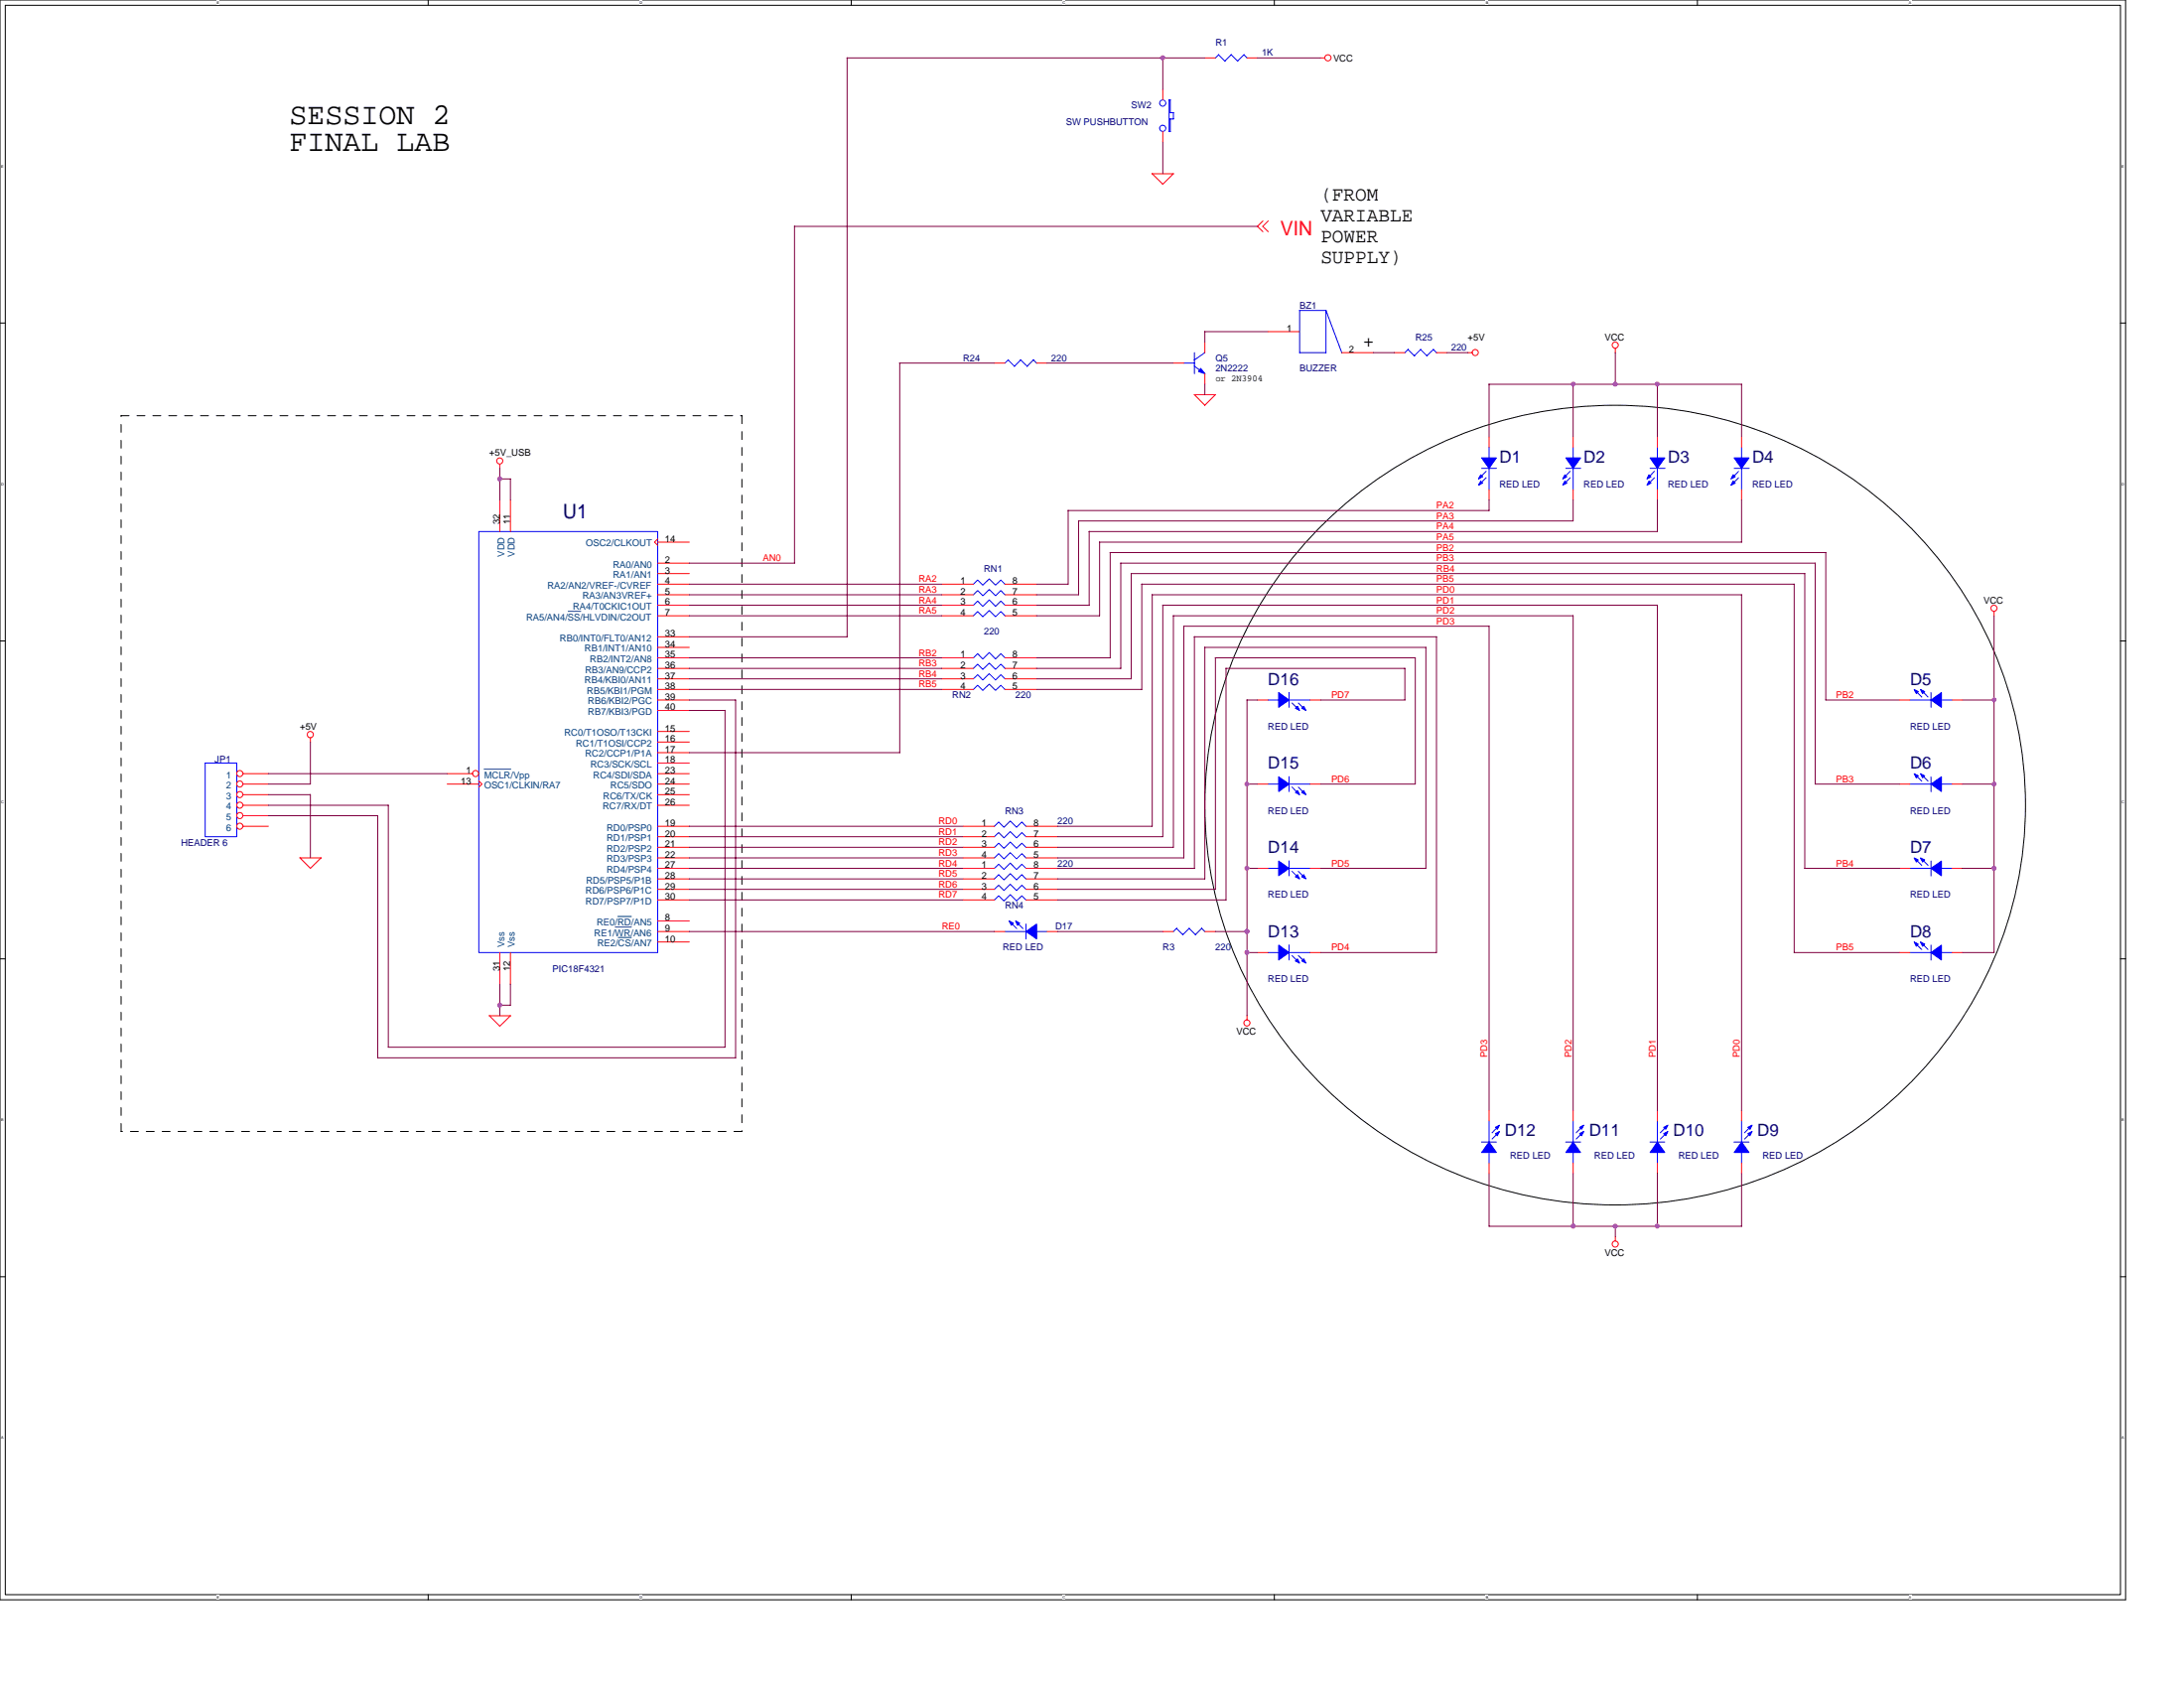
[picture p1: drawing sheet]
<svg xmlns="http://www.w3.org/2000/svg" width="279mm" height="216mm" viewBox="0 0 279 216" stroke-linecap="round" stroke-linejoin="round" font-family="sans-serif">
<path d="M0 0h271.9v204.6h-271.9zM.7 .7h270.6v203.3h-270.6z" fill="none" stroke="#000" stroke-width=".13"/>
<g fill="#fff">
<path d="M27.7 .1h.3v.5h-.3z"/>
<path d="M27.7 204h.3v.6h-.3z"/>
</g>
<path d="M54.8 0v.7M54.8 204v.6" fill="none" stroke="#000" stroke-width=".13"/>
<g fill="#fff">
<path d="M81.8 .1h.4v.5h-.4z"/>
<path d="M81.8 204h.4v.6h-.4z"/>
</g>
<path d="M108.9 0v.7M108.9 204v.6" fill="none" stroke="#000" stroke-width=".13"/>
<g fill="#fff">
<path d="M136 .1h.3v.5h-.3z"/>
<path d="M136 204h.3v.6h-.3z"/>
</g>
<path d="M163 0v.7M163 204v.6" fill="none" stroke="#000" stroke-width=".13"/>
<g fill="#fff">
<path d="M190.1 .1h.3v.5h-.3z"/>
<path d="M190.1 204h.3v.6h-.3z"/>
</g>
<path d="M217.1 0v.7M217.1 204v.6" fill="none" stroke="#000" stroke-width=".13"/>
<g fill="#fff">
<path d="M244.2 .1h.3v.5h-.3z"/>
<path d="M244.2 204h.3v.6h-.3z"/>
<path d="M.2 21h.3v.5h-.3z"/>
<path d="M271.4 21h.4v.5h-.4z"/>
<path d="M.2 61.6h.3v.6h-.3z"/>
<path d="M271.4 61.6h.4v.6h-.4z"/>
</g>
<path d="M0 41.3h.7M271.3 41.3h.6" fill="none" stroke="#000" stroke-width=".13"/>
<g fill="#fff">
<path d="M.2 102.3h.3v.5h-.3z"/>
<path d="M271.4 102.3h.4v.5h-.4z"/>
</g>
<path d="M0 82h.7M271.3 82h.6" fill="none" stroke="#000" stroke-width=".13"/>
<g fill="#fff">
<path d="M.2 143h.3v.5h-.3z"/>
<path d="M271.4 143h.4v.5h-.4z"/>
</g>
<path d="M0 122.6h.7M271.3 122.6h.6" fill="none" stroke="#000" stroke-width=".13"/>
<g fill="#fff">
<path d="M.2 183.6h.3v.5h-.3z"/>
<path d="M271.4 183.6h.4v.5h-.4z"/>
</g>
<path d="M169.5 66.8a53.4 53.4 0 0 1 78.7 4.9 50.3 50.3 0 0 1-9.5 71.8 53.4 53.4 0 0 1-73.6-9.3 50.2 50.2 0 0 1 4.4-67.4zM0 163.3h.7M271.3 163.3h.6" fill="none" stroke="#000" stroke-width=".13"/>
<path d="M15.5 53.2h79.4M94.9 53.2v91.5M15.5 144.7v-91.5M94.9 144.7h-79.4" fill="none" stroke="#000" stroke-width=".13" stroke-dasharray="1 1 1 1 1 1 1 1"/>
<g fill="none" stroke="#f00" stroke-width=".13">
<path d="M148.8 11.5v1.3M148.8 16.8v1.4M154.1 7.4h1.4M159.5 7.4h1.4M168.9 7.4h.6M147.4 22.2l1.4 1.4M147.4 22.2h2.7M150.1 22.2l-1.4 1.4M161.6 28.3l-.7 .7 .7 .6M162.2 28.3l-.7 .7 .7 .6M63.9 59.4v.5M127.2 46.4h1.4"/>
<path d="M132.6 46.4h1.3M150.1 46.4h1.3M152.8 50.5l1.3 1.3M152.8 50.5h2.7M154.1 43.8v1.3M154.1 47.8v1.3M155.5 50.5l-1.4 1.4M162.2 42.4h4.1M171.6 45.1h4.1M178.4 45.1h1.3M183.8 45.1h1.3M187.8 45.1h.5"/>
<path d="M190.5 55.9v1.3M201.3 55.9v1.3M206.7 44.6v.5M212 55.9v1.3M222.8 55.9v1.3M63.9 63.9v4.1M65.3 63.9v4.1M84.1 68.9l-.4 .4 .4 .4M84.1 72h4.1M84.1 73.4h4.1M84.1 74.7h4.1M84.1 76.1h4.1"/>
<path d="M84.1 77.4h4.1M84.1 78.8h4.1M84.1 69.3h4.1M120.5 74.7h4M120.5 76.1h4M120.5 77.4h4M120.5 78.8h4M128.6 74.7h4M128.6 76.1h4M128.6 77.4h4M128.6 78.8h4M190.5 62.6v1.3"/>
<path d="M201.3 62.6v1.3M212 62.6v1.3M222.8 62.6v1.3M255.1 78.2v.6M31.1 99h3.2M39.7 94.4v.5M57.2 99h3.3M61.3 99.9l.4 .4-.4 .4M84.1 84.1h4.1M84.1 85.5h4.1M84.1 86.8h4.1M84.1 88.2h4.1"/>
<path d="M84.1 89.5h4.1M84.1 99h4.1M84.1 81.4h4.1M84.1 82.8h4.1M84.1 90.9h4.1M84.1 97.6h4.1M84.1 96.3h4.1M84.1 94.9h4.1M84.1 93.6h4.1M120.5 84.1h4M120.5 85.5h4M120.5 86.8h4"/>
<path d="M120.5 88.2h4M128.6 84.1h4M128.6 85.5h4M128.6 86.8h4M128.6 88.2h4M160.9 89.5h1.3M167.6 89.5h1.4M243 89.5h1.3M249.7 89.5h1.4M31.1 100.3h3.2M31.1 105.7h3.2M31.1 103h3.2"/>
<path d="M31.1 101.6h3.2M31.1 104.3h3.2M38.4 109.7l1.3 1.4M38.4 109.7h2.7M41.1 109.7l-1.4 1.4M57.2 100.3h4.1M84.1 109.7h4.1M84.1 117.8h4.1M84.1 119.1h4.1M84.1 100.3h4.1M84.1 105.7h4.1M84.1 107h4.1"/>
<path d="M84.1 108.4h4.1M84.1 111.1h4.1M84.1 112.4h4.1M84.1 113.7h4.1M84.1 115.1h4.1M84.1 103h4.1M84.1 101.6h4.1M123.2 109.7h4M123.2 105.7h4M123.2 107h4M123.2 108.4h4M123.2 111.1h4"/>
<path d="M123.2 112.4h4M123.2 113.7h4M123.2 115.1h4M127.2 119.1h1.4M131.3 109.7h4M131.3 105.7h4M131.3 107h4M131.3 108.4h4M131.3 111.1h4M131.3 112.4h4M131.3 113.7h4M131.3 115.1h4"/>
<path d="M133.9 119.1h1.4M148.8 119.1h1.3M154.1 119.1h1.4M160.9 100.3h1.3M160.9 111.1h1.3M167.6 100.3h1.4M167.6 111.1h1.4M243 100.3h1.3M243 111.1h1.3M249.7 100.3h1.4M249.7 111.1h1.4M62.6 129.9l1.3 1.4"/>
<path d="M62.6 129.9h2.7l-1.4 1.4M63.9 121.8v4.1M65.3 121.8v4.1M84.1 120.5h4.1M159.5 129.9v.6M160.9 121.8h1.3M167.6 121.8h1.4M243 121.8h1.3M249.7 121.8h1.4M190.5 142v1.4M190.5 148.8v1.3M201.3 142v1.4"/>
<path d="M201.3 148.8v1.3M206.7 158.2v.5M212 142v1.4M212 148.8v1.3M222.8 142v1.4M222.8 148.8v1.3"/>
<circle cx="169.9" cy="7.4" r=".4"/>
<circle cx="63.9" cy="59" r=".39"/>
<circle cx="188.7" cy="45.1" r=".39"/>
<circle cx="206.6" cy="44.1" r=".39"/>
<circle cx="255.1" cy="77.8" r=".39"/>
<circle cx="30.7" cy="98.9" r=".39"/>
<circle cx="39.7" cy="94" r=".4"/>
<circle cx="60.8" cy="98.9" r=".39"/>
<circle cx="30.7" cy="101.6" r=".39"/>
<circle cx="30.7" cy="103" r=".39"/>
<circle cx="30.7" cy="104.3" r=".39"/>
<circle cx="30.7" cy="105.7" r=".39"/>
<circle cx="30.7" cy="100.3" r=".39"/>
<circle cx="159.5" cy="130.8" r=".39"/>
<circle cx="206.6" cy="159.1" r=".39"/>
</g>
<g fill="none" stroke="#00f" stroke-width=".13">
<path d="M149.5 16.8h.2M149.6 12.8v4M149.6 12.8h.1M149.7 12.8v1.6M149.7 14.4h.4M150.1 15.2h-.4v1.6M150.1 14.4v.8M155.9 7l.8 .8M155.9 7l-.4 .4M157.5 7l.8 .8M157.5 7l-.8 .8M159.1 7l.5 .4"/>
<path d="M159.2 7l-.9 .8M166.2 39.7h3.4l2.1 5.4M169.6 39.7l.1 5.4h-3.4v-5.4M129 46l.8 .9M129 46l-.4 .4M130.6 46l.8 .9M130.6 46l-.8 .8M132.2 46l.4 .5M132.2 46l-.8 .8M151.4 46.4h1.4M152.8 46.8l1.4 1M152.8 45.1v2.7"/>
<path d="M154.1 45.1l-1.3 1M180.1 44.7l.9 .8M180.1 44.7l-.4 .4M181.7 44.7l.9 .8M181.8 44.7l-.9 .8M183.4 44.7l.4 .4M183.4 44.7l-.9 .8M189.5 59.9h2M190.5 57.2v1.4M190.5 59.9v2.7M200.3 59.9h1.9M201.3 57.2v1.4"/>
<path d="M201.3 59.9v2.7M211.1 59.9h1.9M212 57.2v1.4M212 59.9v2.7M221.8 59.9h2M222.8 57.2v1.4M222.8 59.9v2.7M61.3 68h22.8v53.8h-22.8zM124.5 74.7l.6-.5 .6 .6 .9-.8 .8 .8 .6-.6 .6 .5M124.5 76.1l.6-.6 .6 .7 .9-.8 .8 .8 .6-.7 .6 .6M124.5 77.4l.6-.5 .6 .7 .9-.9 .8 .9 .6-.7 .6 .5M124.5 78.8l.6-.6 .6 .7 .9-.8 .8 .8 .6-.7 .6 .6"/>
<path d="M190.1 60.3l-.8 .8M190.1 61.1l-.8 .8M200.9 60.3l-.9 .8M200.9 61.1l-.9 .8M211.6 60.3l-.8 .8M211.6 61.1l-.8 .8M222.4 60.3l-.8 .8M222.4 61.1l-.8 .8M26.2 97.6h4.1v9.4h-4.1zM124.5 84.1l.6-.5 .6 .7 .9-.8 .8 .8 .6-.7 .6 .5M124.5 85.5l.6-.6 .6 .7 .9-.8 .8 .8 .6-.7 .6 .6M124.5 86.8l.6-.5 .6 .7 .9-.8 .8 .8 .6-.7 .6 .5"/>
<path d="M124.5 88.2l.6-.5 .6 .6 .9-.8 .8 .8 .6-.6 .6 .5M162.2 89.5h1.4M164.9 89.5h2.7M164.9 88.6v1.9M164.9 99.3v1.9M165.3 89.9l.8 .8M166.1 89.9l.8 .8M244.3 89.5h2.7M245 88.3l.9 .9M245 99.1l.9 .8M245.8 88.3l.9 .9M245.8 99.1l.9 .8"/>
<path d="M247 88.6v1.9M247 99.4v1.9M248.3 89.5h1.4M127.2 105.7l.6-.6 .6 .7 .8-.8 .8 .8 .7-.7 .6 .6M127.2 107l.6-.5 .6 .7 .8-.8 .8 .8 .7-.7 .6 .5M127.2 108.4l.6-.6 .6 .7 .8-.8 .8 .8 .7-.7 .6 .6M127.2 109.7l.6-.5 .6 .7 .8-.8 .8 .8 .7-.7 .6 .5M127.2 111.1l.6-.6 .6 .7 .8-.8 .8 .8 .7-.7 .6 .6M127.2 112.4l.6-.5 .6 .6 .8-.8 .8 .8 .7-.6 .6 .5M127.2 113.7l.6-.5 .6 .7 .8-.8 .8 .8 .7-.7 .6 .5M127.2 115.1l.6-.5 .6 .6 .8-.8 .8 .8 .7-.6 .6 .5M128.5 119.1h2.8"/>
<path d="M129.2 117.9l.9 .9M130 117.9l.9 .9M131.3 118.2v1.9M132.6 119.1h1.3M150.5 118.7l.8 .9M150.5 118.7l-.4 .4M152.1 118.7l.9 .9M152.1 118.7l-.8 .8M153.7 118.7l.5 .5M153.8 118.7l-.9 .8M162.2 100.3h1.4M162.2 111.1h1.4"/>
<path d="M164.9 110.1v1.9M164.9 100.3h2.7M164.9 111.1h2.7M165.3 111.4l.8 .9M165.3 100.7l.8 .8M166.1 111.4l.8 .9M166.1 100.7l.8 .8M244.3 100.3h2.7M244.3 111.1h2.7M245 109.9l.9 .8M245.8 109.9l.9 .8M247 110.1v1.9"/>
<path d="M248.3 100.3h1.4M248.3 111.1h1.4M162.2 121.8h1.4M164.9 120.9v1.9M164.9 121.8h2.7M165.3 122.2l.8 .8M166.1 122.2l.8 .8M244.3 121.8h2.7M245 120.6l.9 .9M245.8 120.6l.9 .9M247 120.9v1.9M248.3 121.8h1.4"/>
<path d="M189.5 146.1h1.9M190.5 143.4v2.7M190.5 147.4v1.4M191.7 144.9l-.8 .8M191.7 144l-.8 .9M200.3 146.1h1.9M201.3 143.4v2.7M201.3 147.4v1.4M202.5 144.9l-.9 .8M202.5 144l-.9 .9M211.1 146.1h1.9M212 143.4v2.7"/>
<path d="M212 147.4v1.4M213.2 144.9l-.8 .8M213.2 144l-.8 .9M221.8 146.1h2M222.8 143.4v2.7M222.8 147.4v1.4M224 144.9l-.8 .8M224 144l-.8 .9"/>
<circle cx="148.7" cy="13.2" r=".4"/>
<circle cx="148.7" cy="16.4" r=".39"/>
</g>
<g fill="#00f" stroke="#00f" stroke-width=".13">
<path d="M247 89.5l1.4-.9v1.9z" fill-rule="evenodd"/>
<path d="M244.9 88.2l.5 .3-.2 .2z" fill-rule="evenodd"/>
<path d="M245.7 88.2l.5 .3-.2 .2z" fill-rule="evenodd"/>
<path d="M212 146.1l1 1.3h-1.9z" fill-rule="evenodd"/>
<path d="M212.8 144.2l.6-.3-.3 .5z" fill-rule="evenodd"/>
<path d="M212.8 145l.6-.3-.3 .6z" fill-rule="evenodd"/>
<path d="M222.8 146.1l1 1.3h-2z" fill-rule="evenodd"/>
<path d="M223.6 144.2l.6-.3-.3 .5z" fill-rule="evenodd"/>
<path d="M223.6 145l.6-.3-.3 .6z" fill-rule="evenodd"/>
<path d="M201.3 146.1l.9 1.3h-1.9z" fill-rule="evenodd"/>
<path d="M202.1 144.2l.5-.3-.3 .5z" fill-rule="evenodd"/>
<path d="M202.1 145l.5-.3-.3 .6z" fill-rule="evenodd"/>
<path d="M200.3 58.6h1.9l-.9 1.3z" fill-rule="evenodd"/>
<path d="M200.2 61.5l.2 .3-.5 .3z" fill-rule="evenodd"/>
<path d="M200.2 60.7l.2 .3-.5 .3z" fill-rule="evenodd"/>
<path d="M221.8 58.6h2l-1 1.3z" fill-rule="evenodd"/>
<path d="M221.7 61.5l.3 .3-.6 .3z" fill-rule="evenodd"/>
<path d="M221.7 60.7l.3 .3-.6 .3z" fill-rule="evenodd"/>
<path d="M190.5 146.1l.9 1.3h-1.9z" fill-rule="evenodd"/>
<path d="M191.3 144.2l.5-.3-.2 .5z" fill-rule="evenodd"/>
<path d="M191.3 145l.5-.3-.2 .6z" fill-rule="evenodd"/>
<path d="M211.1 58.6h1.9l-1 1.3z" fill-rule="evenodd"/>
<path d="M210.9 61.5l.3 .3-.5 .3z" fill-rule="evenodd"/>
<path d="M210.9 60.7l.3 .3-.5 .3z" fill-rule="evenodd"/>
<path d="M153.6 47.1l.5 .7-.8-.3z" fill-rule="evenodd"/>
<path d="M163.6 120.9l1.3 .9-1.3 1z" fill-rule="evenodd"/>
<path d="M166.8 122.6l.3 .6-.6-.3z" fill-rule="evenodd"/>
<path d="M166 122.6l.3 .6-.6-.3z" fill-rule="evenodd"/>
<path d="M247 100.3l1.4-.9v1.8z" fill-rule="evenodd"/>
<path d="M244.9 99l.5 .2-.2 .3z" fill-rule="evenodd"/>
<path d="M245.7 99l.5 .2-.2 .3z" fill-rule="evenodd"/>
<path d="M131.3 119.1l1.3-.9v1.9z" fill-rule="evenodd"/>
<path d="M129.1 117.8l.5 .3-.2 .2z" fill-rule="evenodd"/>
<path d="M129.9 117.8l.6 .3-.3 .2z" fill-rule="evenodd"/>
<path d="M163.6 110.1l1.3 1-1.3 .9z" fill-rule="evenodd"/>
<path d="M166.8 111.9l.3 .5-.6-.3z" fill-rule="evenodd"/>
<path d="M165.7 112.1l.3-.2 .3 .5z" fill-rule="evenodd"/>
<path d="M247 111.1l1.4-1v1.9z" fill-rule="evenodd"/>
<path d="M244.9 109.7l.5 .3-.2 .3z" fill-rule="evenodd"/>
<path d="M245.7 109.7l.5 .3-.2 .3z" fill-rule="evenodd"/>
<path d="M189.5 58.6h1.9l-.9 1.3z" fill-rule="evenodd"/>
<path d="M189.4 61.5l.3 .3-.6 .3z" fill-rule="evenodd"/>
<path d="M189.4 60.7l.3 .3-.6 .3z" fill-rule="evenodd"/>
<path d="M163.6 88.6l1.3 .9-1.3 1z" fill-rule="evenodd"/>
<path d="M166.8 90.3l.3 .6-.6-.3z" fill-rule="evenodd"/>
<path d="M165.7 90.6l.3-.3 .3 .6z" fill-rule="evenodd"/>
<path d="M163.6 99.4l1.3 .9-1.3 .9z" fill-rule="evenodd"/>
<path d="M166.8 101.1l.3 .5-.6-.2z" fill-rule="evenodd"/>
<path d="M165.7 101.4l.3-.3 .3 .5z" fill-rule="evenodd"/>
<path d="M247 121.8l1.4-.9v1.9z" fill-rule="evenodd"/>
<path d="M244.9 120.5l.5 .3-.2 .2z" fill-rule="evenodd"/>
<path d="M245.7 120.5l.5 .3-.2 .2z" fill-rule="evenodd"/>
</g>
<path d="M72.7 78.2h1.6M61.9 98.4h3.4M78.7 118.6h2.1M79 117.2h1.8M79.1 119.9h1.7" fill="none" stroke="#004080" stroke-width=".13"/>
<g fill="none" stroke="#800040" stroke-width=".13">
<path d="M148.8 7.4v4.1M148.8 18.2v4M154.1 7.4h-45.7v74h-20.2M160.8 7.4h8.2M101.6 29h59.3M101.6 28.9v43.1h-13.4M63.9 59.9v4M115.1 46.4h12.1M115.1 46.4v49.9M133.9 46.4h16.2M154.1 42.4h8.1M154.1 42.4v1.4"/>
<path d="M154.1 49.1v1.4M175.7 45.1h2.7M185.1 45.1h2.7M190.5 49.1h32.3M190.5 49.1v6.8M201.3 49.1v6.8M206.7 45.1v4M212 49.1v6.8M222.8 49.1v6.8M63.9 61.3l1.4-.1v2.7M88.2 74.7h32.3M88.2 76.1h32.3"/>
<path d="M88.2 77.4h32.3M88.2 78.8h32.3M136.7 65.3v9.4h-4.1M138 66.6v9.5h-5.4M139.3 68v9.4h-6.7M140.7 69.3v9.5h-8.1M142 70.7h91.6M142 70.7v13.4h-9.4M143.4 72h88.8M143.4 72v13.5h-10.8M144.7 73.4h86.2M144.7 73.3v13.5h-12.1"/>
<path d="M146 74.7h83.5v47.1h13.5M146.1 74.7v13.5h-13.5M147.4 76.1h75.4M147.4 76.1v29.6h-12.1M148.7 77.4h63.3M148.8 77.4v29.6h-13.5M150.1 78.8h51.2M150.1 78.7v29.7h-14.8M190.5 63.9v1.4h-53.9M201.3 63.9v2.7h-63.3M201.3 78.7v63.3M212 63.9v4.1h-72.7"/>
<path d="M212 77.4v64.6M222.8 63.9v5.4h-82.1M222.8 76.1v65.9M230.9 73.3v37.8M232.2 72v28.3M233.6 70.7v18.8M255.1 78.7v43.1h-4M34.3 99h22.9M39.7 94.9v5.4h-5.4M88.2 84.1h32.3M88.2 85.5h32.3M88.2 86.8h32.3"/>
<path d="M88.2 88.2h32.3M88.2 90.9h4.6M88.2 89.5h5.9M88.2 96.3h26.9M92.8 90.8v43.1h-43.1M94.1 89.5v45.8h-45.8M151.4 80.1h39.1M151.4 80.1v29.6h-16.1M152.8 81.4h31v40.4h-14.9M152.8 81.4v29.7h-17.5M154.1 82.8h28.3M154.1 82.8v29.6h-18.8"/>
<path d="M155.5 84.1h25.6M155.5 84.1v29.6h-20.2M156.8 85.5h22.9M156.8 85.5v29.6h-21.5M159.5 89.5h1.4M159.5 89.5v40.4M179.7 85.5v4h-10.8M181.1 84.1v16.2h-12.2M182.4 82.8v28.3h-13.5M190.5 80.1v61.9M233.6 89.5h9.4M251.1 89.5h4"/>
<path d="M34.3 101.6h5.4v8.1M34.3 104.3h14M34.3 103h15.4M48.3 104.3v31M49.7 103v30.9M88.2 111.1h35M88.2 112.4h35M88.2 113.7h35M88.2 115.1h35M88.2 105.7h35M88.2 107h35M88.2 108.4h35"/>
<path d="M88.2 109.7h35M88.2 119.1h39M135.3 119.1h13.5M155.5 119.1h4M159.5 111.1h1.4M159.5 100.3h1.4M230.9 111.1h12.1M232.2 100.3h10.8M251.1 111.1h4M251.1 100.3h4M63.9 125.9v4M65.3 125.9v2.7h-1.4"/>
<path d="M159.5 121.8h1.4M190.5 150.1v6.7M201.3 150.1v6.7M206.7 156.8v1.4M212 150.1v6.7M222.8 150.1v6.7h-32.3"/>
</g>
<g fill="#f0f" stroke="#f0f" stroke-width=".13">
<circle cx="201.3" cy="156.8" r=".25"/>
<circle cx="159.5" cy="119.1" r=".27"/>
<circle cx="159.5" cy="111" r=".27"/>
<circle cx="201.3" cy="49.1" r=".25"/>
<circle cx="255.1" cy="89.5" r=".25"/>
<circle cx="255.1" cy="111" r=".26"/>
<circle cx="255.1" cy="100.3" r=".25"/>
<circle cx="212" cy="156.8" r=".26"/>
<circle cx="148.7" cy="7.4" r=".27"/>
<circle cx="206.6" cy="49.1" r=".26"/>
<circle cx="159.5" cy="100.3" r=".26"/>
<circle cx="206.6" cy="156.8" r=".26"/>
<circle cx="63.9" cy="61.2" r=".27"/>
<circle cx="63.9" cy="128.6" r=".27"/>
<circle cx="159.5" cy="121.8" r=".27"/>
<circle cx="212" cy="49.1" r=".26"/>
</g>
<g font-size="3.9">
<text x="37" y="15.9">SESSION 2</text>
<text x="37" y="19.3">FINAL LAB</text>
</g>
<g font-size="2.6">
<text x="169" y="25.6">(FROM</text>
<text x="169" y="28.3">VARIABLE</text>
<text x="169" y="31">POWER</text>
<text x="169" y="33.7">SUPPLY)</text>
<text x="174.3" y="44.5">+</text>
</g>
<text font-size="2.6" fill="#f00" x="163.8" y="30">VIN</text>
<text font-size="2.6" fill="#000080" x="72" y="66.3">U1</text>
<g font-size="2.2" fill="#000080">
<text x="191.8" y="59.2">D1</text>
<text x="202.6" y="59.2">D2</text>
<text x="213.4" y="59.2">D3</text>
<text x="224.2" y="59.2">D4</text>
<text x="162.2" y="87.6">D16</text>
<text x="244.3" y="87.6">D5</text>
<text x="162.2" y="98.3">D15</text>
<text x="244.3" y="98.3">D6</text>
<text x="162.2" y="109.1">D14</text>
<text x="244.3" y="109.1">D7</text>
<text x="162.2" y="119.9">D13</text>
<text x="244.3" y="119.9">D8</text>
<text x="192.5" y="145.3">D12</text>
<text x="203.3" y="145.3">D11</text>
<text x="214.1" y="145.3">D10</text>
<text x="224.8" y="145.3">D9</text>
</g>
<g font-size="1.2" fill="#000080">
<text x="155.5" y="5.8">R1</text>
<text x="161.4" y="7.2">1K</text>
<text x="136.4" y="16">SW PUSHBUTTON</text>
<text x="144.7" y="13.9">SW2</text>
<text x="166.3" y="39.5">BZ1</text>
<text x="123.2" y="46.2">R24</text>
<text x="134.5" y="46.2">220</text>
<text x="155.5" y="46.2">Q5</text>
<text x="155.5" y="47.5">2N2222</text>
<text x="166.3" y="47.5">BUZZER</text>
<text x="181.1" y="43.5">R25</text>
<text x="185.7" y="44.9">220</text>
<text x="191.8" y="62.4">RED LED</text>
<text x="202.6" y="62.4">RED LED</text>
<text x="213.4" y="62.4">RED LED</text>
<text x="224.2" y="62.4">RED LED</text>
<text x="125.9" y="73.1">RN1</text>
<text x="125.9" y="81.2">220</text>
<text x="121.8" y="89.3">RN2</text>
<text x="129.9" y="89.3">220</text>
<text x="162.2" y="93.3">RED LED</text>
<text x="244.3" y="93.3">RED LED</text>
<text x="27.5" y="97.5">JP1</text>
<text x="128.6" y="104.1">RN3</text>
<text x="135.3" y="105.4">220</text>
<text x="162.2" y="104.1">RED LED</text>
<text x="244.3" y="104.1">RED LED</text>
<text x="23.2" y="108.3">HEADER 6</text>
<text x="135.3" y="110.8">220</text>
<text x="128.6" y="116.2">RN4</text>
<text x="135" y="118.9">D17</text>
<text x="162.2" y="114.9">RED LED</text>
<text x="244.3" y="114.9">RED LED</text>
<text x="70.7" y="124.3">PIC18F4321</text>
<text x="128.3" y="121.6">RED LED</text>
<text x="148.8" y="121.6">R3</text>
<text x="155.5" y="121.6">220</text>
<text x="162.2" y="125.6">RED LED</text>
<text x="244.3" y="125.6">RED LED</text>
<text x="193.2" y="148.3">RED LED</text>
<text x="204" y="148.3">RED LED</text>
<text x="214.7" y="148.3">RED LED</text>
<text x="225.5" y="148.3">RED LED</text>
</g>
<g font-size="1.2">
<text x="170.6" y="7.8">VCC</text>
<text x="164.6" y="42.4">1</text>
<text x="172.6" y="45.1">2</text>
<text x="187.8" y="43.5">+5V</text>
<text x="205.3" y="43.5">VCC</text>
<text x="155.5" y="48.8">or 2N3904</text>
<text x="62.6" y="58.3">+5V_USB</text>
<text x="63.9" y="67" transform="rotate(-90 63.9 67)">32</text>
<text x="65.3" y="67" transform="rotate(-90 65.3 67)">11</text>
<text x="85.1" y="69.3">14</text>
<text x="85.1" y="72">2</text>
<text x="85.1" y="73.3">3</text>
<text x="85.1" y="74.7">4</text>
<text x="85.1" y="76.1">5</text>
<text x="85.1" y="77.4">6</text>
<text x="122.9" y="74.7">1</text>
<text x="122.9" y="76.1">2</text>
<text x="122.9" y="77.4">3</text>
<text x="129.5" y="74.7">8</text>
<text x="129.5" y="76.1">7</text>
<text x="129.5" y="77.4">6</text>
<text x="253.8" y="77.2">VCC</text>
<text x="85.1" y="78.7">7</text>
<text x="85.1" y="81.4">33</text>
<text x="85.1" y="82.8">34</text>
<text x="122.9" y="78.7">4</text>
<text x="129.5" y="78.7">5</text>
<text x="85.1" y="84.1">35</text>
<text x="85.1" y="85.5">36</text>
<text x="85.1" y="86.8">37</text>
<text x="85.1" y="88.2">38</text>
<text x="85.1" y="89.5">39</text>
<text x="122.9" y="84.1">1</text>
<text x="122.9" y="85.5">2</text>
<text x="122.9" y="86.8">3</text>
<text x="122.9" y="88.2">4</text>
<text x="129.5" y="84.1">8</text>
<text x="129.5" y="85.5">7</text>
<text x="129.5" y="86.8">6</text>
<text x="129.5" y="88.2">5</text>
<text x="38.4" y="93.3">+5V</text>
<text x="85.1" y="90.8">40</text>
<text x="85.1" y="94.9">16</text>
<text x="85.1" y="93.5">15</text>
<text x="58.9" y="100.3">13</text>
<text x="59.6" y="98.9">1</text>
<text x="85.1" y="101.6">25</text>
<text x="85.1" y="100.3">24</text>
<text x="85.1" y="98.9">23</text>
<text x="85.1" y="97.6">18</text>
<text x="85.1" y="96.2">17</text>
<text x="85.1" y="105.7">19</text>
<text x="85.1" y="107">20</text>
<text x="85.1" y="103">26</text>
<text x="125.6" y="105.7">1</text>
<text x="125.6" y="107">2</text>
<text x="132.2" y="105.7">8</text>
<text x="132.2" y="107">7</text>
<text x="85.1" y="108.4">21</text>
<text x="85.1" y="109.7">22</text>
<text x="85.1" y="111">27</text>
<text x="85.1" y="112.4">28</text>
<text x="85.1" y="113.7">29</text>
<text x="125.6" y="108.4">3</text>
<text x="125.6" y="109.7">4</text>
<text x="125.6" y="111">1</text>
<text x="125.6" y="112.4">2</text>
<text x="125.6" y="113.7">3</text>
<text x="132.2" y="108.4">6</text>
<text x="132.2" y="109.7">5</text>
<text x="132.2" y="111">8</text>
<text x="132.2" y="112.4">7</text>
<text x="132.2" y="113.7">6</text>
<text x="85.1" y="117.8">8</text>
<text x="85.1" y="119.1">9</text>
<text x="85.1" y="115.1">30</text>
<text x="125.6" y="115.1">4</text>
<text x="132.2" y="115.1">5</text>
<text x="63.9" y="124.2" transform="rotate(-90 63.9 124.2)">31</text>
<text x="65.3" y="124.2" transform="rotate(-90 65.3 124.2)">12</text>
<text x="85.1" y="120.5">10</text>
<text x="158.2" y="132.4">VCC</text>
<text x="205.3" y="160.6">VCC</text>
</g>
<g font-size="1.2" fill="#f00">
<text x="183.8" y="65">PA2</text>
<text x="97.6" y="71.8">AN0</text>
<text x="183.8" y="66.4">PA3</text>
<text x="183.8" y="67.7">PA4</text>
<text x="183.8" y="69.1">PA5</text>
<text x="183.8" y="70.4">PB2</text>
<text x="183.8" y="71.8">PB3</text>
<text x="117.5" y="74.5">RA2</text>
<text x="117.5" y="75.8">RA3</text>
<text x="117.5" y="77.2">RA4</text>
<text x="183.8" y="73.1">RB4</text>
<text x="183.8" y="74.5">PB5</text>
<text x="183.8" y="75.8">PD0</text>
<text x="183.8" y="77.2">PD1</text>
<text x="117.5" y="78.5">RA5</text>
<text x="117.5" y="83.9">RB2</text>
<text x="183.8" y="78.5">PD2</text>
<text x="183.8" y="79.9">PD3</text>
<text x="117.5" y="85.2">RB3</text>
<text x="117.5" y="86.6">RB4</text>
<text x="117.5" y="87.9">RB5</text>
<text x="170.3" y="89.3">PD7</text>
<text x="234.9" y="89.3">PB2</text>
<text x="170.3" y="100.1">PD6</text>
<text x="234.9" y="100.1">PB3</text>
<text x="120.1" y="105.4">RD0</text>
<text x="120.1" y="106.8">RD1</text>
<text x="120.1" y="110.8">RD4</text>
<text x="120.1" y="112.2">RD5</text>
<text x="120.1" y="113.5">RD6</text>
<text x="120.1" y="108.1">RD2</text>
<text x="120.1" y="109.5">RD3</text>
<text x="170.3" y="110.8">PD5</text>
<text x="234.9" y="110.8">PB4</text>
<text x="120.1" y="114.9">RD7</text>
<text x="120.5" y="118.9">RE0</text>
<text x="170.3" y="121.6">PD4</text>
<text x="234.9" y="121.6">PB5</text>
<text x="190.3" y="135.3" transform="rotate(-90 190.3 135.3)">PD3</text>
<text x="201" y="135.3" transform="rotate(-90 201 135.3)">PD2</text>
<text x="211.8" y="135.3" transform="rotate(-90 211.8 135.3)">PD1</text>
<text x="222.6" y="135.3" transform="rotate(-90 222.6 135.3)">PD0</text>
</g>
<g font-size="1.2" fill="#004080">
<text x="64.5" y="71.2" transform="rotate(-90 64.5 71.2)">VDD</text>
<text x="65.9" y="71.2" transform="rotate(-90 65.9 71.2)">VDD</text>
<text x="75" y="69.9">OSC2/CLKOUT</text>
<text x="70" y="75.3">RA2/AN2/VREF-/CVREF</text>
<text x="73.3" y="78">RA4/T0CKIC1OUT</text>
<text x="74.5" y="76.6">RA3/AN3VREF+</text>
<text x="78.4" y="72.6">RA0/AN0</text>
<text x="78.4" y="73.9">RA1/AN1</text>
<text x="67.3" y="79.3">RA5/AN4/SS/HLVDIN/C2OUT</text>
<text x="71.6" y="82">RB0/INT0/FLT0/AN12</text>
<text x="74.8" y="83.4">RB1/INT1/AN10</text>
<text x="74.8" y="87.4">RB4/KBI0/AN11</text>
<text x="74.9" y="86">RB3/AN9/CCP2</text>
<text x="75.1" y="88.7">RB5/KBI1/PGM</text>
<text x="75.5" y="84.7">RB2/INT2/AN8</text>
<text x="72.2" y="94.1">RC0/T1OSO/T13CKI</text>
<text x="73.7" y="95.5">RC1/T1OSI/CCP2</text>
<text x="75.2" y="90.1">RB6/KBI2/PGC</text>
<text x="75.2" y="91.4">RB7/KBI3/PGD</text>
<text x="28.9" y="99.5">1</text>
<text x="28.9" y="100.8">2</text>
<text x="61.9" y="100.8">OSC1/CLKIN/RA7</text>
<text x="61.9" y="99.5">MCLR/Vpp</text>
<text x="74.9" y="96.8">RC2/CCP1/P1A</text>
<text x="75.5" y="98.1">RC3/SCK/SCL</text>
<text x="75.9" y="99.5">RC4/SDI/SDA</text>
<text x="78.1" y="100.8">RC5/SDO</text>
<text x="28.9" y="102.2">3</text>
<text x="28.9" y="103.5">4</text>
<text x="28.9" y="104.9">5</text>
<text x="28.9" y="106.2">6</text>
<text x="77.1" y="103.5">RC7/RX/DT</text>
<text x="77.2" y="102.2">RC6/TX/CK</text>
<text x="77.6" y="106.2">RD0/PSP0</text>
<text x="77.6" y="107.6">RD1/PSP1</text>
<text x="75" y="113">RD5/PSP5/P1B</text>
<text x="77.6" y="108.9">RD2/PSP2</text>
<text x="77.6" y="110.3">RD3/PSP3</text>
<text x="77.6" y="111.6">RD4/PSP4</text>
<text x="74.9" y="114.3">RD6/PSP6/P1C</text>
<text x="74.9" y="115.7">RD7/PSP7/P1D</text>
<text x="76" y="119.7">RE1/WR/AN6</text>
<text x="76.3" y="118.3">RE0/RD/AN5</text>
<text x="64.5" y="121.2" transform="rotate(-90 64.5 121.2)">Vss</text>
<text x="65.9" y="121.2" transform="rotate(-90 65.9 121.2)">Vss</text>
<text x="76.4" y="121">RE2/CS/AN7</text>
</g>
<g font-size=".5">
<text x="27.7" y=".5">E</text>
<text x="81.8" y=".5">D</text>
<text x="136" y=".5">C</text>
<text x="190.1" y=".5">B</text>
<text x="244.2" y=".5">A</text>
<text x=".2" y="21.4">E</text>
<text x="271.4" y="21.4">E</text>
<text x=".2" y="62.1">D</text>
<text x="271.4" y="62.1">D</text>
<text x=".2" y="102.7">C</text>
<text x="271.4" y="102.7">C</text>
<text x=".2" y="143.4">B</text>
<text x="271.4" y="143.4">B</text>
<text x=".2" y="184">A</text>
<text x="271.4" y="184">A</text>
<text x="27.7" y="204.5">E</text>
<text x="81.8" y="204.5">D</text>
<text x="136" y="204.5">C</text>
<text x="190.1" y="204.5">B</text>
<text x="244.2" y="204.5">A</text>
</g>
</svg>
